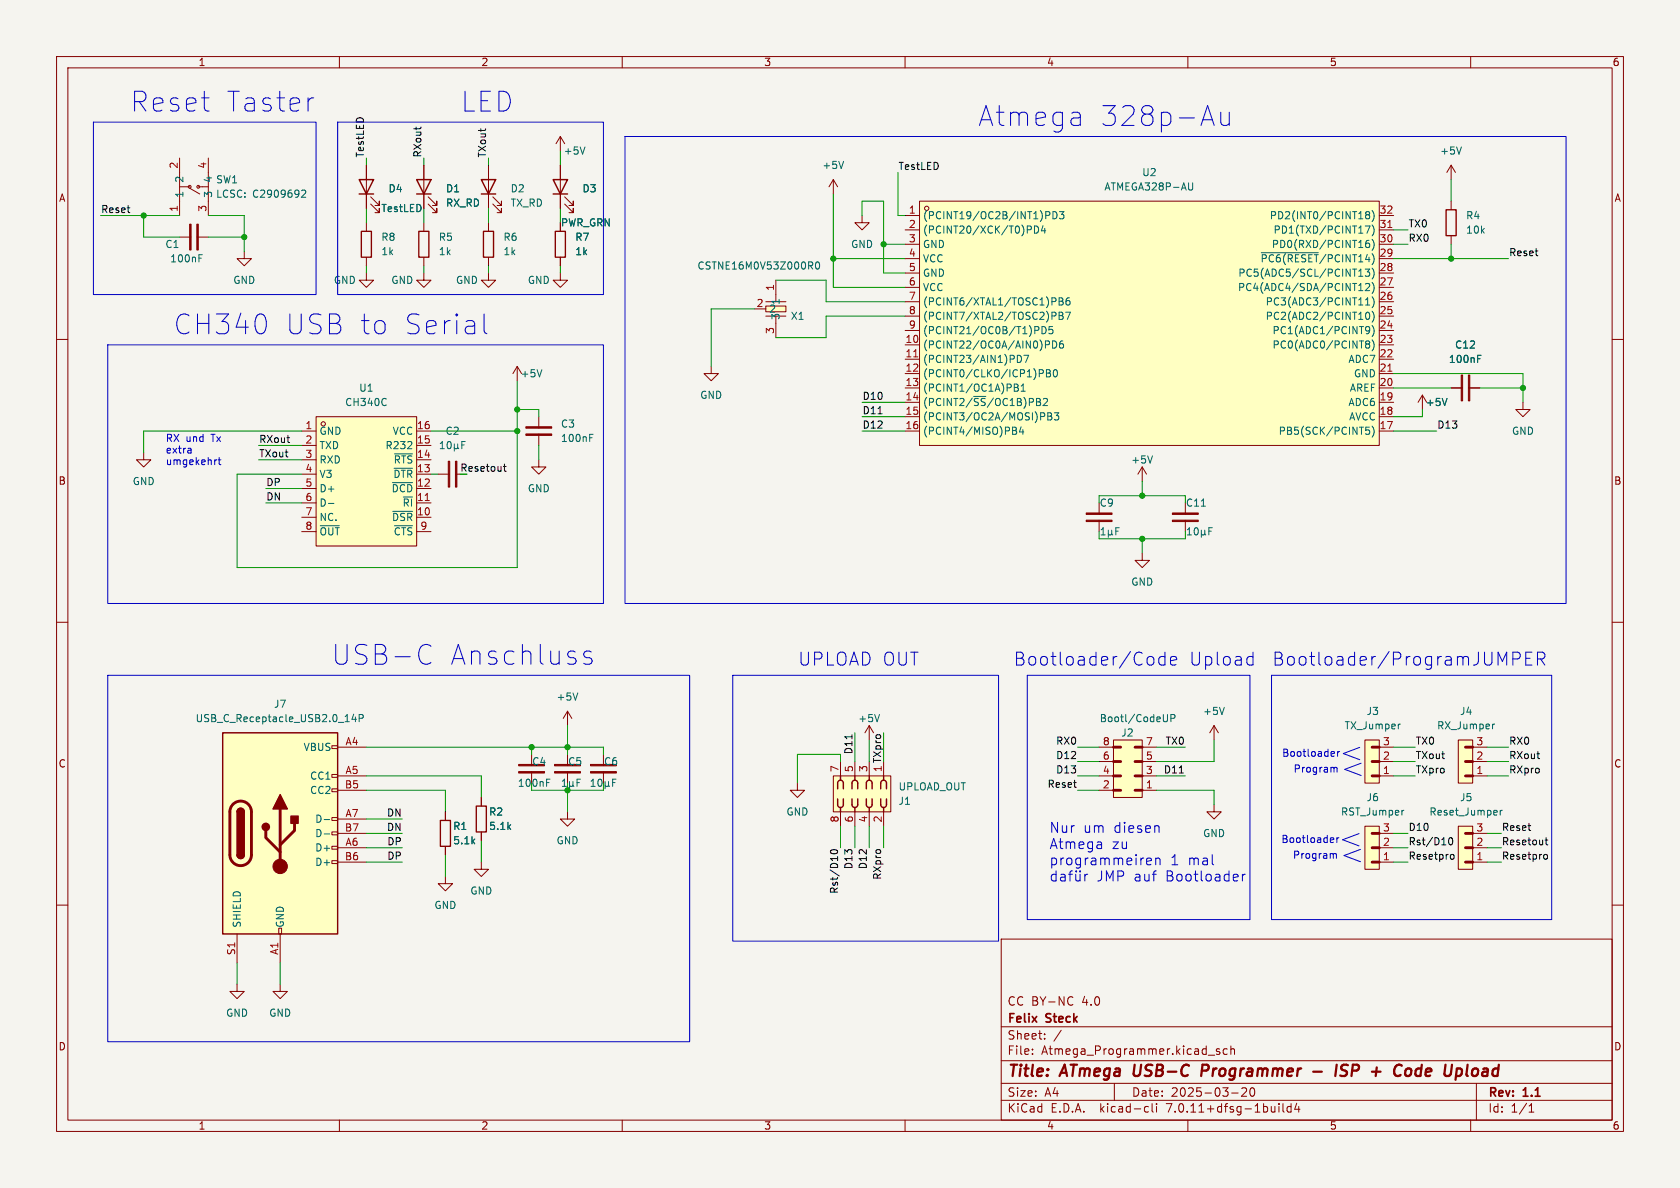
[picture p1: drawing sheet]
<svg xmlns="http://www.w3.org/2000/svg" width="297mm" height="210mm" viewBox="0 0 297 210" stroke-linecap="round" stroke-linejoin="round" font-family="sans-serif">
<path d="M0 0h297v210h-297z" fill="#f5f4ef" stroke="#f5f4ef" stroke-width=".18"/>
<g fill="none" stroke="#840000" stroke-width=".18">
<path d="M10 10h277v190h-277zM12 12h273v186h-273zM60 10v2M110 10v2M160 10v2M210 10v2M260 10v2M31.7 33h1.8M31.7 27.9v10.2M33.5 33.3l1.8 1M35 33h1.8M36.8 27.9v10.2"/>
<path d="M64.8 29.2v7.6M64.8 39.4v1.5M65.5 36.1l1.6 1.5v-.8v.8h-.8M65.5 34.8l1.6 1.5v-.7v.7h-.8M74.9 29.2v7.6M74.9 39.4v1.5M75.7 36.1l1.5 1.5v-.8v.8h-.7M75.7 34.8l1.5 1.5v-.7v.7h-.7M86.4 29.2v7.6M86.4 39.4v1.5M87.1 36.1l1.5 1.5v-.8v.8h-.7M87.1 34.8l1.5 1.5v-.7v.7h-.7"/>
<path d="M99.1 24.1v2.6M99.1 29.2v7.6M99.1 24.1l-.8 1.3M99.1 24.1l.7 1.3M99.8 36.1l1.5 1.5v-.8v.8h-.7M99.8 34.8l1.5 1.5v-.7v.7h-.7M147.3 31.8l-.7 1.2M147.3 31.8v2.5M147.3 31.8l.8 1.2M152.4 38.1v1.3h1.3l-1.3 1.2-1.3-1.2h1.3M160 38.1h2.6M162.6 35.6h81.2v43.1h-81.2z"/>
<path d="M243.8 38.1h2.6M256.5 29.2v2.6M256.5 35.6v1.5M256.5 29.2l-.7 1.3M256.5 29.2l.8 1.3M10 60h2M31.7 41.9h2M34.8 41.9h2M43.2 44.5v1.2h1.2l-1.2 1.3-1.3-1.3h1.3M64.8 48.3v1.2h1.2l-1.2 1.3-1.3-1.3h1.3M64.8 45.5v1.5M74.9 48.3v1.2h1.3l-1.3 1.3-1.2-1.3h1.2"/>
<path d="M74.9 45.5v1.5M86.4 48.3v1.2h1.2l-1.2 1.3-1.3-1.3h1.3M86.4 45.5v1.5M99.1 48.3v1.2h1.2l-1.2 1.3-1.3-1.3h1.3M99.1 45.5v1.5M133.3 54.6h2.1M135.4 54.1h3.5v1h-3.5zM135.4 53.3h3.5M135.4 55.9h3.5M137.2 49.5v3.8M137.2 57.2v2.5M160 53.3h2.6"/>
<path d="M160 55.9h2.6M160 40.6h2.6M160 58.4h2.6M160 50.8h2.6M160 48.3h2.6M160 45.7h2.6M160 43.2h2.6M243.8 53.3h2.6M243.8 55.9h2.6M243.8 40.6h2.6M243.8 58.4h2.6M243.8 50.8h2.6"/>
<path d="M243.8 48.3h2.6M243.8 45.7h2.6M243.8 43.2h2.6M256.5 41.7v1.5M285 60h2M53.3 76.2h2.6M53.3 78.7h2.6M55.9 73.7h17.8v22.8h-17.8zM73.7 76.2h2.5M73.7 78.7h2.5M91.4 64.8l-.7 1.2M91.4 64.8v2.5"/>
<path d="M91.4 64.8l.8 1.2M95.2 73.7v2M95.2 76.7v2M125.7 64.8v1.2h1.3l-1.3 1.3-1.2-1.3h1.2M160 68.6h2.6M160 61h2.6M160 63.5h2.6M160 66h2.6M160 71.1h2.6M160 73.7h2.6M160 76.2h2.6M243.8 68.6h2.6"/>
<path d="M243.8 61h2.6M243.8 63.5h2.6M243.8 66h2.6M243.8 71.1h2.6M243.8 73.7h2.6M243.8 76.2h2.6M251.5 69.9l-.8 1.2M251.5 69.9v2.5M251.5 69.9l.7 1.2M256.5 68.6h2M259.6 68.6h2M269.2 71.1v1.3h1.3l-1.3 1.3-1.2-1.3h1.2"/>
<path d="M25.4 80v1.3h1.3l-1.3 1.3-1.3-1.3h1.3M53.3 91.4h2.6M53.3 88.9h2.6M53.3 86.4h2.6M53.3 83.8h2.6M53.3 81.3h2.6M53.3 94h2.6M73.7 91.4h2.5M73.7 88.9h2.5M73.7 86.4h2.5M73.7 83.8h2.5M73.7 81.3h2.5"/>
<path d="M73.7 94h2.5M77.5 83.8h2M80.6 83.8h1.9M95.2 81.3v1.3h1.3l-1.3 1.2-1.2-1.2h1.2M194.3 88.9v2M194.3 92v2M201.9 97.8v1.3h1.3l-1.3 1.2-1.2-1.2h1.2M201.9 82.6l-.7 1.2M201.9 82.6v2.5M201.9 82.6l.8 1.2M209.5 88.9v2M209.5 92v2"/>
<path d="M10 110h2M285 110h2M58.7 139.4h1v.6h-1zM58.7 136.9h1v.5h-1zM58.7 131.8h1v.5h-1zM59.7 137.2h5.1M59.7 132.1h5.1M59.7 139.7h5.1M94 133.4v2M94 136.4v2M100.3 125.7l-.7 1.3M100.3 125.7v2.6"/>
<path d="M100.3 133.4v2M100.3 136.4v2M100.3 125.7l.8 1.3M106.7 133.4v2M106.7 136.4v2M141 138.4v1.3h1.2l-1.2 1.3-1.3-1.3h1.3M147.3 137.2h10.2v6.3h-10.2zM148.6 134.6v2.6M151.1 134.6v2.6M153.7 128.3v2.5M153.7 134.6v2.5M153.7 128.3l-.8 1.2"/>
<path d="M153.7 128.3l.7 1.2M156.2 134.6v2.5M194.3 137.2h2.5M194.3 134.6h2.5M194.3 132.1h2.5M194.3 139.7h2.5M196.8 130.8h5.1v10.2h-5.1zM201.9 137.2h2.6M201.9 134.6h2.6M201.9 132.1h2.6M201.9 139.7h2.6M214.6 128.3l-.7 1.2"/>
<path d="M214.6 128.3v2.5M214.6 128.3l.8 1.2M241.3 130.8h2.5v7.6h-2.5zM243.8 137.2h2.6M243.8 134.6h2.6M243.8 132.1h2.6M257.8 130.8h2.5v7.6h-2.5zM260.3 137.2h2.6M260.3 134.6h2.6M260.3 132.1h2.6M10 160h2M58.7 152.1h1v.6h-1z"/>
<path d="M58.7 149.6h1v.5h-1zM58.7 147.1h1v.5h-1zM58.7 144.5h1v.5h-1zM59.7 152.4h5.1M59.7 149.9h5.1M59.7 147.3h5.1M59.7 144.8h5.1M78.7 154.9v1.3h-1.2l1.2 1.3 1.3-1.3h-1.3M78.7 143.5v1.5M78.7 149.6v1.5M85.1 152.4v1.3h-1.3l1.3 1.2 1.3-1.2h-1.3M85.1 141v1.5"/>
<path d="M85.1 147.1v1.5M100.3 143.5v1.3h1.3l-1.3 1.3-1.2-1.3h1.2M148.6 143.5v2.6M151.1 143.5v2.6M153.7 143.5v2.6M156.2 143.5v2.6M214.6 142.2v1.3h1.3l-1.3 1.3-1.2-1.3h1.2M241.3 146.1h2.5v7.6h-2.5zM243.8 152.4h2.6M243.8 149.9h2.6M243.8 147.3h2.6M257.8 146.1h2.5v7.6h-2.5z"/>
<path d="M260.3 152.4h2.6M260.3 149.9h2.6M260.3 147.3h2.6M285 160h2M41.9 174v1.3h1.3l-1.3 1.2-1.3-1.2h1.3M41.9 165.1v5.1M49.3 164.1h.5v1h-.5zM49.5 174v1.3h1.3l-1.3 1.2-1.2-1.2h1.2M49.5 165.1v5.1M177 166h108v32h-108zM189.4 176.2l.3 .1M189.7 177.6l-.3 .1"/>
<path d="M60 198v2M110 198v2M160 198v2M177 194.5h108M177 191.5h108M177 187.5h108M177 181.5h108M182.5 186.3v.1M182.5 185.5v.1M184.7 183.6v.1M184.7 182.8v.1M187.6 182.1l-1.3 2"/>
<path d="M197 191.5v3M202.6 195.6l.4 .1M203 196.5l-.4 .1M203.7 195.1v1.3l.2 .2M204.5 195.1v.1M204.5 195.6v1M210 198v2M213.6 186.5h1.1M215.6 185.5l-.4-.1-.2 .2 .1 .2 .5 .2v.3h-.6M217 185.5l-.5-.1-.3 .3v.4l.2 .2h.6M217.6 185.5l.2-.1 .4 .1v.9M217.6 184.9v1.5"/>
<path d="M217.7 193.2h1.2M220.3 192.4v.5l-.8 .9h.9M221.1 192.4a.81 .81 0 0 0 .4 1.4l.2-.1 .1-.5-.1-.8M226.1 195.1v.1M226.1 195.6v1M226.8 195.1v1.3l.2 .2M228.2 195.7l-.4-.1-.3 .3v.4l.2 .2h.5M228.2 195.1v1.5M229.2 195l-.3 1.1h.9M229.6 195.6v1M260 198v2M261 191.5v6.5"/>
<path d="M270.3 196.6h.9M270.3 195.5l.4-.4v1.5"/>
<circle cx="33.5" cy="33" r=".25"/>
<circle cx="35" cy="33" r=".25"/>
<circle cx="163.8" cy="36.8" r=".38"/>
<circle cx="57.2" cy="74.9" r=".38"/>
</g>
<path d="M200.6 188.2l-.2 1.6 .3 .4M213.4 188.2h-.8l-.3 2M213.4 189.2l-.9 .1M232.2 189.4h1.5M236.3 188.2l-.2 2M238.3 188.3a.85 .85 0 0 0-1.1 .1 .45 .45 0 0 0 .2 .8l.4 .1a.49 .49 0 0 1 .3 .5 .49 .49 0 0 1-.4 .4l-.8-.1M247.8 188.4a.73 .73 0 0 0-1.2 .3M249.2 188.9l.3 .4-.1 .5-.4 .4M250.7 188.9l-.4 .4-.1 .5 .2 .3 .5 .1M259.3 190.1l.2 .1M259.5 188.2l-.3 1.7M260.4 189.1l-.2 .7 .2 .3" fill="none" stroke="#840000" stroke-width=".4"/>
<g fill="none" stroke="#006464" stroke-width=".18">
<path d="M53.3 33.7l.5-.1 .3 .4-.8 .9h.8M103.4 26l-.4 1.2M149.1 28.5l-.4 1.3M182.1 39.9l.2 .3v.3l-.2 .1M182.9 39.9a.64 .64 0 0 1 .7 .7 .64 .64 0 0 1-.7 .6zM184.4 39.9l-.3 .9h.8M184.9 37.4h.5l.2 .3-.1 .3-.6 .1M186.1 37.4a.64 .64 0 0 1 .8 .6 .64 .64 0 0 1-.8 .7zM187.3 37.4h.8l-.4 .5 .3 .1v.6l-.2 .1-.5-.1M210.9 32.3l-.1 1.2-.2 .1-.4-.1M241.4 39.9h.8l-.5 1.3M241.7 38l-.3-.3 .3-.3h.2l.2 .3-.2 .3"/>
<path d="M241.7 38l-.3 .2 .1 .4 .2 .1 .3-.1 .1-.2v-.2l-.2-.2M241.7 38h.2M242.6 37.2a1.46 1.46 0 0 1 0 2M242.6 39.8a1.46 1.46 0 0 1 0 1.9M258.4 26l-.5 1.2M35.2 45.6h.4M35.2 45h.6M143.3 47l.4 .6M143.6 46.4l.1 .1-.1 .4M144.3 46.4l.2-.1a.68 .68 0 0 1 .4 .6 .68 .68 0 0 1-.4 .7 .84 .84 0 0 1-.2-1.2zM182.9 57.7h.5l.3 .3-.2 .3-.6 .1M184.2 57.7a.64 .64 0 0 1 .7 .7 .64 .64 0 0 1-.7 .6z"/>
<path d="M184.7 40.4v.8M186.1 57.7h-.6l-.1 .6 .2-.1 .4 .1 .1 .2v.4l-.2 .1-.5-.1M187.2 55.2h.5l.2 .2-.2 .4 .2 .1 .1 .3-.3 .3h-.5zM187.2 52.6h.5l.2 .3-.2 .4 .2 .1 .1 .3-.3 .2h-.5zM187.2 53.3h.5M187.2 55.8h.5M188.4 55.2h.8l-.5 1.3M189.1 52.6l-.4 .1a.86 .86 0 0 0 0 1.2l.4-.1 .1-.4-.3-.3-.3 .1-.2 .2M223 44.7h10.1M240.2 51.4h.7M240.2 48.8h.7M240.3 47.9l.3-.3v1.2"/>
<path d="M240.4 50.3l.2-.2v1.3M241.4 47.6h.7l-.4 .5 .4 .1v.5l-.2 .1-.5-.1M241.4 50.2l.5-.1 .2 .4-.7 .9h.7M241.4 53.9h.7M241.4 53l.4-.4v1.3M241.5 57.9l.2-.2 .4 .2a.84 .84 0 0 1-.3 1.1h-.3M241.5 55.3l.2-.1a.68 .68 0 0 1 .5 .6 .68 .68 0 0 1-.5 .7l-.2-.2-.1-.3zM242 42.5l-.3 .1a.86 .86 0 0 0 0 1.2l.4-.2v-.4l-.2-.2h-.4l-.1 .2M242.1 58.3l-.2 .2-.4-.1M242.6 42.3a1.46 1.46 0 0 1 0 1.9M242.6 49.9a1.46 1.46 0 0 1 0 2M242.6 52.5a1.46 1.46 0 0 1 0 1.9"/>
<path d="M242.6 55a1.46 1.46 0 0 1 0 1.9M242.6 57.5a1.46 1.46 0 0 1 0 2M242.6 47.4a1.47 1.47 0 0 1 0 1.9M68.2 70.5l.1 .1M68.3 71.6h-.1M77.8 79.3h.8M77.8 78.4l.4-.4v1.3M79.2 78.2l.1-.2a.68 .68 0 0 1 .5 .7 .68 .68 0 0 1-.5 .6l-.1-.1-.2-.4zM80.3 79.1l.2 .2h.2l.2-.2M80.3 78.5v1.2M80.9 79.1l.2 .2M80.9 78.5v.6"/>
<path d="M81.6 78.7h.5M82.2 78h-.6v1.3M95.8 65.3l-.4 1.3M104.3 76.8h.6M104.3 77.4h.4M179.3 67.9l.6 .1 .1 .3-.3 .2M179.3 68.5h.4M179.4 75.5l.3 .3-.3 .3 .3 .1v.3l-.2 .3h-.5M179.7 68.5l.3 .2v.3l-.7 .2M179.9 62.8a.64 .64 0 0 1 .7 .6 .64 .64 0 0 1-.7 .7M180.5 69.2h.8M180.5 68.3l.4-.4v1.3"/>
<path d="M180.5 75.4l-.3 1h.8M180.8 75.9v.9M181 62.8h.9l-.6 1.3M183.7 65.3h.5l.3 .3-.2 .4h-.6M184.6 70.4l.5 .1 .1 .3-.8 .9h.8M184.8 60.3h.5l.2 .2-.1 .4h-.6M185 65.3h.4l.3 .3-.3 .4 .3 .1v.3l-.2 .2h-.5zM185 66h.4M185.2 73h.5l.2 .2-.2 .4 .2 .1 .1 .3-.3 .2h-.5zM185.2 73.6h.5M186.1 60.3a.64 .64 0 0 1 .7 .6 .64 .64 0 0 1-.7 .6zM186.3 65.5l.2-.2a.68 .68 0 0 1 .5 .7 .68 .68 0 0 1-.5 .6l-.2-.1-.1-.4z"/>
<path d="M186.4 73h.8l-.4 .5 .3 .1v.5l-.2 .1-.5-.1M187.9 60.3h-.4a.85 .85 0 0 0 0 1.2l.5-.1v-.4l-.2-.2h-.4l-.1 .2M241.5 60.4l.2-.1h.3l.1 .3-.2 .2M241.5 60.7l.2 .1M241.7 60.8h.2M241.7 60.8l-.2 .1M241.9 60.8l.2 .3v.3l-.2 .1-.4-.1M242.1 75.5h-.6l-.1 .6 .2-.1 .4 .1 .1 .1v.5l-.2 .1-.5-.1M242.6 75.3a1.46 1.46 0 0 1 0 2M242.6 60.1a1.46 1.46 0 0 1 0 1.9M255.8 70.4l-.4 1.3M261.2 63.4h.5"/>
<path d="M261.2 62.8h.6M56.6 92.9h3.4M58.1 89h.9M69.4 85.3h3.5M69.4 90.4h3.5M69.7 82.8h3.2M69.7 80.2h3.2M69.7 92.9h3.2M194.7 94.6h.7M194.7 93.7l.3-.4v1.3M195.9 94.4l.2 .2h.3l.1-.2M195.9 93.7v1.3"/>
<path d="M196.5 94.4l.2 .2M196.5 93.7v.7M197.3 93.9h.4M197.9 93.3h-.6v1.3M203.7 80.6l-.4 1.3M209.9 94.6h.7M209.9 93.7l.4-.4v1.3M211.2 93.4l.2-.1a.68 .68 0 0 1 .5 .6 .68 .68 0 0 1-.5 .7l-.2-.2-.1-.3zM212.4 94.4l.2 .2h.2l.2-.2M212.4 89.5h.7M212.4 93.7v1.3M213 94.4l.2 .2"/>
<path d="M213 93.7v.7M213.7 93.9h.4M214.3 93.3h-.6v1.3M62.5 126.2l-.3 1h.8M62.8 126.7v.9M63.5 127l.6-.1 .1-.2v-.3l-.7-.1v1.3M96.6 138.3h.5M96.6 137.7h.6M99.4 139h.7M99.4 138.1l.4-.4v1.3M100.7 138.8l.2 .2h.2l.2-.2M100.7 138.2v1.2"/>
<path d="M101.3 138.8l.2 .2M101.3 138.2v.6M102 138.3h.4M102.1 122.5l-.4 1.3M102.6 137.7h-.6v1.3M104.5 139h.7M104.5 138.1l.4-.4v1.3M105.8 137.9l.2-.2a.68 .68 0 0 1 .4 .7 .68 .68 0 0 1-.4 .6l-.2-.1-.1-.4zM107 138.8l.2 .2h.2l.2-.2M107 138.2v1.2M107.6 138.8l.2 .2M107.6 138.2v.6"/>
<path d="M108.3 138.3h.4M108.9 137.7h-.6v1.3M155.5 126.3l-.4 1.3M206.4 126.3v1l-.1 .2-.4 .1M207 127l.6-.1 .1-.2v-.3l-.7-.1v1.3M216.4 125l-.4 1.3M247.6 128l-.3 .1M264.2 128l-.3 .2M57.3 144.9h1M57.3 147.4h1M248.2 143.2l-.2 .1M265.2 143.2v.9"/>
<path d="M265.6 143.2l-.4 .3"/>
</g>
<g fill="#ffffc2" stroke="#ffffc2" stroke-width=".18">
<path d="M257.8 130.8h2.5v7.6h-2.5z"/>
<path d="M241.3 130.8h2.5v7.6h-2.5z"/>
<path d="M241.3 146.1h2.5v7.6h-2.5z"/>
<path d="M39.4 129.5h20.3v35.6h-20.3z"/>
<path d="M147.3 137.2h10.2v6.3h-10.2z"/>
<path d="M196.8 130.8h5.1v10.2h-5.1z"/>
<path d="M257.8 146.1h2.5v7.6h-2.5z"/>
<path d="M135.4 54.1h3.5v1h-3.5z"/>
<path d="M162.6 35.6h81.2v43.1h-81.2z"/>
<path d="M55.9 73.7h17.8v22.8h-17.8z"/>
</g>
<g fill="none" stroke="#840000" stroke-width=".3">
<path d="M200.7 137.2h1.2M242.6 132.1h1.2M242.6 134.6h1.2M242.6 137.2h1.2M259.1 132.1h1.2M259.1 134.6h1.2M259.1 137.2h1.2M242.6 147.3h1.2M242.6 149.9h1.2M242.6 152.4h1.2M259.1 147.3h1.2M259.1 149.9h1.2"/>
<path d="M259.1 152.4h1.2"/>
</g>
<g fill="none" stroke="#840000" stroke-width=".5">
<path d="M196.8 132.1h1.3M196.8 134.6h1.3M196.8 137.2h1.3M196.8 139.7h1.3M200.7 132.1h1.2M200.7 134.6h1.2M200.7 137.2h1.2M200.7 139.7h1.2M242.6 132.1h1.2M242.6 134.6h1.2M242.6 137.2h1.2M259.1 132.1h1.2"/>
<path d="M259.1 134.6h1.2M259.1 137.2h1.2M242.6 147.3h1.2M242.6 149.9h1.2M242.6 152.4h1.2M259.1 147.3h1.2M259.1 149.9h1.2M259.1 152.4h1.2"/>
</g>
<g fill="#840000" stroke="#840000" stroke-width=".18">
<path d="M98 136.4h4.6v.3h-4.6z"/>
<path d="M98 135.1h4.6v.3h-4.6z"/>
<path d="M104.4 136.4h4.6v.3h-4.6z"/>
<path d="M104.4 135.1h4.6v.3h-4.6z"/>
<path d="M91.7 135.1h4.6v.3h-4.6z"/>
<path d="M91.7 136.4h4.6v.3h-4.6z"/>
<path d="M259.6 66.3h.2v4.6h-.2z"/>
<path d="M258.3 66.3h.3v4.6h-.3z"/>
<path d="M33.5 39.6h.3v4.6h-.3z"/>
<path d="M34.8 39.6h.3v4.6h-.3z"/>
<path d="M80.5 81.5h.3v4.6h-.3z"/>
<path d="M79.2 81.5h.3v4.6h-.3z"/>
<path d="M192 91.9h4.6v.3h-4.6z"/>
<path d="M192 90.7h4.6v.2h-4.6z"/>
<path d="M207.3 91.9h4.5v.3h-4.5z"/>
<path d="M207.3 90.7h4.5v.2h-4.5z"/>
<path d="M93 76.7h4.5v.3h-4.5z"/>
<path d="M93 75.4h4.5v.3h-4.5z"/>
<circle cx="49.5" cy="153.2" r="1.27"/>
</g>
<g fill="none" stroke="#840000" stroke-width=".25">
<path d="M63.5 31.8h2.5l-1.2 2.5zM63.5 34.3h2.5M73.7 31.8h2.5l-1.3 2.5zM73.7 34.3h2.5M85.1 31.8h2.5l-1.2 2.5zM85.1 34.3h2.5M97.8 31.8h2.5l-1.2 2.5zM97.8 34.3h2.5M39.4 129.5h20.3v35.6h-20.3zM148.6 137.9l-.3 .1-.2 .3v1.1M148.6 137.9l.3 .1 .2 .3v1.1M148.6 137.2v.7"/>
<path d="M151.1 137.9l-.3 .1-.1 .3-.1 1.1M151.1 137.9l.3 .1 .2 .3v1.1M151.1 137.2v.7M153.7 137.9l-.3 .1-.2 .3v1.1M153.7 137.9l.3 .1 .2 .3v1.1M153.7 137.2v.7M156.2 137.9l-.3 .1-.2 .3v1.1M156.2 137.9l.3 .1 .2 .3v1.1M156.2 137.2v.7M41.9 151.1a.64 .64 0 0 0 .6 .7 .64 .64 0 0 0 .7-.7M41.9 143.5a.64 .64 0 0 1 .6-.6 .64 .64 0 0 1 .7 .6M148.1 141.2v1.2l.2 .3h.3"/>
<path d="M148.6 142.7v.8M149.1 141.2v1.2l-.2 .3h-.3M150.6 141.2v1.2l.2 .3h.3M151.1 142.7v.8M151.6 141.2v1.2l-.2 .3h-.3M153.2 141.2v1.2l.2 .3h.3M153.7 142.7v.8M154.2 141.2l-.1 1.2-.1 .3h-.3M155.7 141.2v1.2l.2 .3h.3M156.2 142.7v.8M156.7 141.2v1.2l-.2 .3h-.3"/>
</g>
<path d="M41.2 142.2a1.9 1.9 0 0 1 2.1-.4 1.9 1.9 0 0 1 1.1 1.7v7.6a1.91 1.91 0 0 1-1.9 1.9 1.91 1.91 0 0 1-1.9-1.9v-7.8l.2-.6zM47 146.8v1.3l2.5 2.5M49.5 143v10.2M52.1 145.5v1.3l-2.6 2.6" fill="none" stroke="#840000" stroke-width=".51"/>
<g fill="#840000" stroke="#840000" stroke-width=".25">
<path d="M41.9 151.1h1.3a.64 .64 0 0 1-.7 .7 .64 .64 0 0 1-.6-.7z"/>
<path d="M41.9 143.5h1.3v7.6h-1.3z"/>
<path d="M42.1 143.1a.64 .64 0 0 1 .7-.2 .64 .64 0 0 1 .4 .6h-1.3z"/>
<path d="M49.5 140.5l1.3 2.5h-2.5z"/>
<path d="M51.4 144.3h1.3v1.2h-1.3z"/>
<circle cx="47" cy="146.2" r=".63"/>
</g>
<path d="M255.7 37.1h1.7v4.6h-1.7zM63.9 40.9h1.8v4.6h-1.8zM74 40.9h1.8v4.6h-1.8zM85.5 40.9h1.7v4.6h-1.7zM98.2 40.9h1.7v4.6h-1.7zM77.9 145h1.7v4.6h-1.7zM84.2 142.5h1.8v4.6h-1.8z" fill="none" stroke="#840000" stroke-width=".24"/>
<path d="M245.4 40.2h.7M161.5 63.1h.8M245.4 65.6h.7M75.2 88.5h.7" fill="none" stroke="#a90000" stroke-width=".18"/>
<path d="M155.2 73.1h.7M89 82.5h.5M89.2 82v1.1l.3 .2M150.6 129.9v.7M208.5 136.6h.7M146.9 150.4a.75 .75 0 0 1 1.2 .2 .72 .72 0 0 1-1.3-.1zM256.2 148.2l.2-.1a.68 .68 0 0 1 .4 .6 .68 .68 0 0 1-.4 .6l-.2-.1-.1-.3zM256.6 151l.3 .1 .2 .2-.1 .5-.4 .1M273.1 151l.4 .1 .1 .2-.1 .5-.4 .1M273.1 148.5h.5M273.3 148.1v1.1l.3 .1" fill="none" stroke="#0f0f0f" stroke-width=".18"/>
<g fill="none" stroke="#0000c2" stroke-width=".18">
<path d="M55.1 17.3h.4M213.5 18.7l1.2 3.5M215.8 19.8v1.9l.2 .3a.95 .95 0 0 0 1.3-.2M217.3 19.8v2.4M16.5 21.6h39.4v30.5h-39.4zM59.7 21.6h47v30.5h-47zM110.5 24.1h166.4v82.6h-166.4zM212.7 21.2h1.6M85.6 55.5v3l.1 .3 .4 .2M19 61h87.7v45.7h-87.7zM33.6 79.2l.2 .2v.7M33.8 79.5l-.1 .1"/>
<path d="M33.8 80l-.1 .1M38.3 81.3l-.2 .1M38.6 81.3h.4M38.7 80.9v1.1l.3 .1M19 119.4h102.9v64.8h-102.9zM74.7 114.1a1.23 1.23 0 0 1 1.5 .2M76.2 117.1a1.23 1.23 0 0 1-1.5 .2M104.5 115.3l-.3-.2h-.5l-.3 .2-.2 .3 .2 .5 1.1 .3 .2 .4-.2 .5-.3 .1h-.7l-.3-.1M129.5 119.4h47v47h-47zM181.6 119.4h39.4v43.2h-39.4zM203.9 116.3l.1 .2-.1 .9M205.9 116.2l-.6-.2-.4 .5v.6l.2 .4 .2 .1 .6-.1"/>
<path d="M205.9 115.3v2.3M206.9 116.8l1.1-.2-.1-.4-.6-.2-.4 .4 .1 1.1 .3 .1 .6-.1M220.9 116l.6 .2M221.5 117.5l-.6 .1M221.5 115.3v2.3M224.8 119.4h49.5v43.2h-49.5zM267.5 116.5h.8a.62 .62 0 0 0 .5-.6 .62 .62 0 0 0-.5-.6h-.8v2.3M269.7 116.4h.8M270.8 115.3h-1.1v2.3h1.1M271.8 116.5h.9a.62 .62 0 0 0 .4-.6 .62 .62 0 0 0-.4-.6h-.9v2.3M272.4 116.5l.7 1.1M186.7 154v1.7"/>
<path d="M186.7 154.6l-.5-.1-.3 .4v.5l.1 .2h.7M187.6 154.6h.6l.1 1.1M188.3 155l-.6 .1a.35 .35 0 0 0-.2 .3 .35 .35 0 0 0 .2 .3l.6-.1M188.9 154.5h.7M189.2 154.2v1.5M190.2 154.5l.1 1.1a.48 .48 0 0 0 .6 0M190.9 154.5v1.2M191.8 154.5v1.2M192.3 154.5l-.3 .1-.2 .3M202.8 152.8h.7M202.8 151.8l.5-.1 .2 .1 .1 .3-.9 .2M204.3 151.9a.44 .44 0 0 1 .8 0v1"/>
<path d="M204.3 151.7v1.2M204.8 146l.1 1.1M219.6 154.5v1.2M220.1 154.5l-.3 .1-.2 .3"/>
</g>
<g fill="none" stroke="#009600" stroke-width=".18">
<path d="M17.8 38.1h13.9M25.4 38.1v3.8h6.3M36.8 38.1h6.4v6.4M64.8 27.9v1.3M64.8 36.8v2.6M74.9 27.9v1.3M74.9 36.8v2.6M86.4 27.9v1.3M86.4 36.8v2.6M99.1 26.7v2.5M99.1 36.8v2.6M147.3 34.3v16.5h12.7"/>
<path d="M152.4 38.1v-2.5h3.8v12.7h3.8M158.7 30.5v7.6h1.3M256.5 31.8v3.8M36.8 41.9h6.4M64.8 47v1.3M74.9 47v1.3M86.4 47v1.3M99.1 47v1.3M133.3 54.6h-7.6v10.2M137.2 49.5h8.8v3.8h14M147.3 45.7h12.7M156.2 43.2h3.8"/>
<path d="M160 55.9h-14v3.8h-8.8M246.4 45.7h20.3M246.4 43.2h2.5M246.4 40.6h2.5M256.5 43.2v2.5M45.7 78.7h7.6M53.3 76.2h-27.9v3.8M76.2 76.2h15.2M91.4 67.3v33h-49.5v-16.5h11.4M91.4 72.4h3.8v1.3M95.2 78.7v2.6M152.4 76.2h7.6"/>
<path d="M152.4 73.7h7.6M152.4 71.1h7.6M246.4 76.2h7.6M246.4 68.6h10.1M246.4 66h22.8v5.1M251.5 72.4v1.3h-5.1M261.6 68.6h7.6M45.7 81.3h7.6M47 88.9h6.3M47 86.4h6.3M76.2 83.8h1.3M194.3 88.9v-1.3h15.2v1.3"/>
<path d="M194.3 94v1.3h15.2v-1.3M201.9 85.1v2.5M201.9 95.3v2.5M64.8 132.1h41.9v1.3M64.8 139.7h13.9v3.8M64.8 137.2h20.3v3.8M94 132.1v1.3M100.3 128.3v5.1M100.3 138.4v5.1M106.7 138.4v1.3h-12.7M148.6 134.6v-1.2h-7.6v5M151.1 129.5v5.1"/>
<path d="M153.7 130.8v3.8M156.2 129.5v5.1M190.5 132.1h3.8M190.5 139.7h3.8M190.5 134.6h3.8M190.5 137.2h3.8M204.5 132.1h5M204.5 139.7h10.1v2.5M204.5 137.2h5M214.6 130.8v3.8h-10.1M246.4 132.1h3.8M246.4 134.6h3.8"/>
<path d="M246.4 137.2h3.8M262.9 132.1h3.8M262.9 134.6h3.8M262.9 137.2h3.8M64.8 152.4h6.3M64.8 149.9h6.3M64.8 147.3h6.3M64.8 144.8h6.3M78.7 151.1v3.8M85.1 148.6v3.8M148.6 146.1v3.8M151.1 146.1v3.8"/>
<path d="M153.7 146.1v3.8M156.2 146.1v3.8M246.4 152.4h2.5M246.4 149.9h2.5M246.4 147.3h2.5M262.9 152.4h2.5M262.9 149.9h2.5M262.9 147.3h2.5M41.9 170.2v3.8M49.5 170.2v3.8"/>
</g>
<g fill="#009600" stroke="#009600" stroke-width=".18">
<circle cx="91.4" cy="76.2" r=".46"/>
<circle cx="91.4" cy="72.4" r=".46"/>
<circle cx="94" cy="132.1" r=".46"/>
<circle cx="100.3" cy="132.1" r=".46"/>
<circle cx="100.3" cy="139.7" r=".46"/>
<circle cx="43.2" cy="41.9" r=".46"/>
<circle cx="25.4" cy="38.1" r=".46"/>
<circle cx="201.9" cy="95.3" r=".46"/>
<circle cx="156.2" cy="43.2" r=".46"/>
<circle cx="147.3" cy="45.7" r=".46"/>
<circle cx="269.2" cy="68.6" r=".46"/>
<circle cx="256.5" cy="45.7" r=".46"/>
<circle cx="201.9" cy="87.6" r=".46"/>
</g>
<g font-size="5.3" fill="#0000c2">
<text x="236.5" y="135.1">&lt;</text>
<text x="236.7" y="137.9">&lt;</text>
<text x="236.3" y="150.4">&lt;</text>
<text x="236.6" y="153.2">&lt;</text>
</g>
<g font-size="4.9" fill="#0000c2">
<text x="22.9" y="20.1">Reset</text>
<text x="39.6" y="20.1">Taster</text>
<text x="81.3" y="20.1">LED</text>
<text x="172.7" y="22.6">Atmega</text>
<text x="194.1" y="22.6">328p-Au</text>
<text x="30.5" y="59.4">CH340</text>
<text x="50.1" y="59.4">USB to</text>
<text x="70.6" y="59.4">Serial</text>
<text x="58.4" y="117.9">USB-C</text>
<text x="79.2" y="117.9">Anschluss</text>
</g>
<g font-size="3.2" fill="#0000c2">
<text x="141" y="117.9">UPLOAD OUT</text>
<text x="179.1" y="117.9">Bootloader/Code</text>
<text x="210.1" y="117.9">Upload</text>
<text x="224.8" y="117.9">Bootloader/ProgramJUMPER</text>
</g>
<g font-size="2.8" fill="#840000">
<text x="178" y="190.9">Title:</text>
<text x="187.7" y="190.9">ATmega</text>
<text x="201.2" y="190.9">USB-C</text>
<text x="214" y="190.9">Programmer</text>
<text x="239.3" y="190.9">ISP</text>
<text x="246.5" y="190.9">+</text>
<text x="251.3" y="190.9">Code</text>
<text x="261" y="190.9">Upload</text>
</g>
<g font-size="2.5" fill="#0000c2">
<text x="185.4" y="147.4">Nur</text>
<text x="191.4" y="147.4">um</text>
<text x="196.9" y="147.4">diesen</text>
<text x="185.4" y="150.2">Atmega</text>
<text x="185.4" y="153.1">programmeiren</text>
<text x="193.8" y="156">JMP auf</text>
<text x="196.5" y="150.2">zu</text>
<text x="206.1" y="156">Bootloader</text>
<text x="206.9" y="153.1">1</text>
<text x="210" y="153.1">mal</text>
</g>
<g font-size="2.1" fill="#840000">
<text x="178" y="178">CC BY-NC</text>
<text x="191.3" y="178">4.0</text>
<text x="178" y="184">Sheet:</text>
<text x="178" y="181.2">Felix</text>
<text x="185" y="181.2">Steck</text>
<text x="178" y="186.7">File:</text>
<text x="184.1" y="186.7">Atmega_Programmer.kicad_sch</text>
<text x="178" y="196.9">KiCad</text>
<text x="178" y="194.1">Size:</text>
<text x="184.7" y="194.1">A4</text>
<text x="185.7" y="196.9">E.D.A.</text>
<text x="194.6" y="196.9">kicad-cli</text>
<text x="200" y="194.1">Date:</text>
<text x="206.5" y="196.9">7.0.11+dfsg-1build4</text>
<text x="207" y="194.1">2025-03-20</text>
<text x="263" y="194.3">Rev:</text>
<text x="263" y="196.9">Id:</text>
<text x="267.1" y="196.9">1/1</text>
<text x="269.4" y="194.3">1.1</text>
</g>
<g font-size="1.8" fill="#840000">
<text x="35" y="11.9">1</text>
<text x="85" y="11.9">2</text>
<text x="135" y="11.9">3</text>
<text x="185" y="11.9">4</text>
<text x="235" y="11.9">5</text>
<text x="285" y="11.9">6</text>
<text x="10.3" y="35.9">A</text>
<text x="285.3" y="35.9">A</text>
<text x="99.1" y="40.2">PWR_GRN</text>
<text x="10.3" y="85.9">B</text>
<text x="285.3" y="85.9">B</text>
<text x="10.3" y="135.9">C</text>
<text x="285.3" y="135.9">C</text>
<text x="10.3" y="185.9">D</text>
<text x="285.3" y="185.9">D</text>
<text x="35" y="199.9">1</text>
<text x="85" y="199.9">2</text>
<text x="135" y="199.9">3</text>
<text x="185" y="199.9">4</text>
<text x="235" y="199.9">5</text>
<text x="285" y="199.9">6</text>
</g>
<g font-size="1.8" fill="#a90000">
<text x="31.5" y="29.9" transform="rotate(-90 31.5 29.9)">2</text>
<text x="36.6" y="29.9" transform="rotate(-90 36.6 29.9)">4</text>
<text x="31.5" y="37.5" transform="rotate(-90 31.5 37.5)">1</text>
<text x="36.6" y="37.5" transform="rotate(-90 36.6 37.5)">3</text>
<text x="160.6" y="37.8">1</text>
<text x="160.6" y="40.4">2</text>
<text x="243.8" y="40.4">31</text>
<text x="243.8" y="37.8">32</text>
<text x="160.6" y="42.9">3</text>
<text x="160.6" y="45.5">4</text>
<text x="243.8" y="45.5">29</text>
<text x="243.8" y="42.9">30</text>
<text x="136.9" y="51.5" transform="rotate(-90 136.9 51.5)">1</text>
<text x="160.6" y="48">5</text>
<text x="160.6" y="50.5">6</text>
<text x="160.6" y="53.1">7</text>
<text x="243.8" y="53.1">26</text>
<text x="243.8" y="50.5">27</text>
<text x="243.8" y="48">28</text>
<text x="133.7" y="54.4">2</text>
<text x="136.9" y="59.1" transform="rotate(-90 136.9 59.1)">3</text>
<text x="160.6" y="55.6">8</text>
<text x="160.6" y="58.2">9</text>
<text x="243.8" y="58.2">24</text>
<text x="243.8" y="55.6">25</text>
<text x="160" y="60.7">10</text>
<text x="160" y="63.2">11</text>
<text x="160" y="65.8">12</text>
<text x="243.8" y="65.8">21</text>
<text x="243.8" y="63.2">22</text>
<text x="243.8" y="60.7">23</text>
<text x="160" y="68.3">13</text>
<text x="160" y="70.9">14</text>
<text x="243.8" y="70.9">19</text>
<text x="243.8" y="68.3">20</text>
<text x="53.9" y="75.9">1</text>
<text x="73.6" y="75.9">16</text>
<text x="160" y="73.4">15</text>
<text x="160" y="75.9">16</text>
<text x="243.8" y="75.9">17</text>
<text x="243.8" y="73.4">18</text>
<text x="53.9" y="78.5">2</text>
<text x="53.9" y="81">3</text>
<text x="53.9" y="83.6">4</text>
<text x="73.6" y="83.6">13</text>
<text x="73.6" y="81">14</text>
<text x="73.6" y="78.5">15</text>
<text x="53.9" y="86.1">5</text>
<text x="53.9" y="88.6">6</text>
<text x="73.6" y="88.6">11</text>
<text x="73.6" y="86.1">12</text>
<text x="53.9" y="91.2">7</text>
<text x="53.9" y="93.7">8</text>
<text x="73.6" y="91.2">10</text>
<text x="74.2" y="93.7">9</text>
<text x="61" y="131.8">A4</text>
<text x="194.9" y="131.8">8</text>
<text x="202.5" y="131.8">7</text>
<text x="244.4" y="131.8">3</text>
<text x="260.9" y="131.8">3</text>
<text x="61" y="136.9">A5</text>
<text x="148.3" y="136.6" transform="rotate(-90 148.3 136.6)">7</text>
<text x="150.9" y="136.6" transform="rotate(-90 150.9 136.6)">5</text>
<text x="153.4" y="136.6" transform="rotate(-90 153.4 136.6)">3</text>
<text x="194.9" y="136.9">4</text>
<text x="194.9" y="134.4">6</text>
<text x="202.5" y="136.9">3</text>
<text x="202.5" y="134.4">5</text>
<text x="244.4" y="136.9">1</text>
<text x="244.4" y="134.4">2</text>
<text x="260.9" y="136.9">1</text>
<text x="260.9" y="134.4">2</text>
<text x="60.9" y="139.4">B5</text>
<text x="194.9" y="139.4">2</text>
<text x="202.5" y="139.4">1</text>
<text x="60.9" y="147.1">B7</text>
<text x="61" y="149.6">A6</text>
<text x="61" y="144.5">A7</text>
<text x="148.3" y="145.5" transform="rotate(-90 148.3 145.5)">8</text>
<text x="150.9" y="145.5" transform="rotate(-90 150.9 145.5)">6</text>
<text x="153.4" y="145.5" transform="rotate(-90 153.4 145.5)">4</text>
<text x="156" y="145.5" transform="rotate(-90 156 145.5)">2</text>
<text x="244.4" y="149.6">2</text>
<text x="244.4" y="147.1">3</text>
<text x="260.9" y="149.6">2</text>
<text x="260.9" y="147.1">3</text>
<text x="60.9" y="152.1">B6</text>
<text x="244.4" y="152.1">1</text>
<text x="260.9" y="152.1">1</text>
<text x="41.7" y="169" transform="rotate(-90 41.7 169)">S1</text>
<text x="49.3" y="168.9" transform="rotate(-90 49.3 168.9)">A1</text>
</g>
<g font-size="1.8" fill="#0f0f0f">
<text x="64.4" y="27.9" transform="rotate(-90 64.4 27.9)">TestLED</text>
<text x="74.6" y="27.9" transform="rotate(-90 74.6 27.9)">RXout</text>
<text x="86" y="27.9" transform="rotate(-90 86 27.9)">TXout</text>
<text x="158.7" y="30.1">TestLED</text>
<text x="17.8" y="37.8">Reset</text>
<text x="248.9" y="40.3">TX0</text>
<text x="248.9" y="42.8">RX0</text>
<text x="266.7" y="45.4">Reset</text>
<text x="152.4" y="70.8">D10</text>
<text x="152.4" y="75.9">D12</text>
<text x="152.4" y="73.3">D11</text>
<text x="254" y="75.9">D13</text>
<text x="45.7" y="78.4">RXout</text>
<text x="45.7" y="80.9">TXout</text>
<text x="47" y="88.6">DN</text>
<text x="47" y="86">DP</text>
<text x="186.6" y="131.7">RX0</text>
<text x="206" y="131.7">TX0</text>
<text x="250.2" y="131.7">TX0</text>
<text x="266.7" y="131.7">RX0</text>
<text x="150.8" y="133.4" transform="rotate(-90 150.8 133.4)">D11</text>
<text x="156" y="136.6" transform="rotate(-90 156 136.6)">1 TXpro</text>
<text x="186.6" y="134.3">D12</text>
<text x="186.6" y="136.8">D13</text>
<text x="205.7" y="136.8">D11</text>
<text x="250.2" y="136.8">TXpro</text>
<text x="250.2" y="134.3">TXout</text>
<text x="266.7" y="134.3">RXout</text>
<text x="266.7" y="136.8">RXpro</text>
<text x="185.1" y="139.4">Reset</text>
<text x="68.3" y="144.4">DN</text>
<text x="68.3" y="147">DN</text>
<text x="68.4" y="149.5">DP</text>
<text x="248.9" y="149.5">Rst/D10</text>
<text x="248.9" y="147">D10</text>
<text x="265.4" y="147">Reset</text>
<text x="265.4" y="149.5">Resetout</text>
<text x="68.4" y="152.1">DP</text>
<text x="150.8" y="153.8" transform="rotate(-90 150.8 153.8)">D13</text>
<text x="153.3" y="153.8" transform="rotate(-90 153.3 153.8)">D12</text>
<text x="155.9" y="155.6" transform="rotate(-90 155.9 155.6)">RXpro</text>
<text x="248.9" y="152.1">Resetpro</text>
<text x="265.4" y="152.1">Resetpro</text>
<text x="148.2" y="158.1" transform="rotate(-90 148.2 158.1)">Rst/D10</text>
</g>
<g font-size="1.8" fill="#006464">
<text x="99.6" y="27.5">+5V</text>
<text x="254.5" y="27.5">+5V</text>
<text x="32.6" y="35.1" transform="rotate(-90 32.6 35.1)">1</text>
<text x="32.6" y="32.4" transform="rotate(-90 32.6 32.4)">2</text>
<text x="37.7" y="35.1" transform="rotate(-90 37.7 35.1)">3</text>
<text x="37.7" y="32.4" transform="rotate(-90 37.7 32.4)">4</text>
<text x="38.1" y="35.2">LCSC:</text>
<text x="38.1" y="32.6">SW1</text>
<text x="44.7" y="35.2">C2909692</text>
<text x="68.6" y="34.2">D4</text>
<text x="78.7" y="34.2">D1</text>
<text x="90.2" y="34.2">D2</text>
<text x="102.9" y="34.2">D3</text>
<text x="145.3" y="30.1">+5V</text>
<text x="195.1" y="33.9">ATMEGA328P-AU</text>
<text x="201.8" y="31.3">U2</text>
<text x="67.3" y="37.7">TestLED</text>
<text x="78.7" y="36.7">RX_RD</text>
<text x="90.2" y="36.7">TX_RD</text>
<text x="163.1" y="39">(PCINT19/OC2B/INT1)PD3</text>
<text x="163.1" y="41.5">(PCINT20/XCK/T0)PD4</text>
<text x="224.4" y="39">PD2(INT0/PCINT18)</text>
<text x="225" y="41.5">PD1(TXD/PCINT17)</text>
<text x="259.1" y="39">R4</text>
<text x="259.1" y="41.5">10k</text>
<text x="29.1" y="44">C1</text>
<text x="30" y="46.6">100nF</text>
<text x="67.3" y="42.8">R8</text>
<text x="67.3" y="45.3">1k</text>
<text x="77.5" y="42.8">R5</text>
<text x="77.5" y="45.3">1k</text>
<text x="88.9" y="42.8">R6</text>
<text x="88.9" y="45.3">1k</text>
<text x="101.6" y="42.8">R7</text>
<text x="101.6" y="45.3">1k</text>
<text x="123.2" y="47.9">CSTNE16M0V53Z000R0</text>
<text x="150.4" y="44">GND</text>
<text x="163.1" y="44">GND</text>
<text x="163.1" y="46.6">VCC</text>
<text x="222.7" y="46.6">~{PC6(RESET}/PCINT14)</text>
<text x="224.7" y="44">PD0(RXD/PCINT16)</text>
<text x="41.1" y="50.4">GND</text>
<text x="58.9" y="50.4">GND</text>
<text x="69.1" y="50.4">GND</text>
<text x="80.5" y="50.4">GND</text>
<text x="93.2" y="50.4">GND</text>
<text x="138" y="54" transform="rotate(-90 138 54)">1</text>
<text x="163.1" y="49.1">GND</text>
<text x="163.1" y="51.7">VCC</text>
<text x="218.8" y="51.7">PC4(ADC4/SDA/PCINT12)</text>
<text x="218.8" y="49.1">PC5(ADC5/SCL/PCINT13)</text>
<text x="135.9" y="55.5">2</text>
<text x="138" y="56.6" transform="rotate(-90 138 56.6)">3</text>
<text x="139.7" y="56.7">X1</text>
<text x="163.1" y="54.2">(PCINT6/XTAL1/TOSC1)PB6</text>
<text x="163.1" y="56.7">(PCINT7/XTAL2/TOSC2)PB7</text>
<text x="163.1" y="59.3">(PCINT21/OC0B/T1)PD5</text>
<text x="223.7" y="56.7">PC2(ADC2/PCINT10)</text>
<text x="223.7" y="54.2">PC3(ADC3/PCINT11)</text>
<text x="224.9" y="59.3">PC1(ADC1/PCINT9)</text>
<text x="163.1" y="61.8">(PCINT22/OC0A/AIN0)PD6</text>
<text x="163.1" y="64.4">(PCINT23/AIN1)PD7</text>
<text x="224.9" y="61.8">PC0(ADC0/PCINT8)</text>
<text x="238.3" y="64.4">ADC7</text>
<text x="256" y="64.4">100nF</text>
<text x="257.1" y="61.8">C12</text>
<text x="60.9" y="72">CH340C</text>
<text x="63.4" y="69.4">U1</text>
<text x="91.9" y="66.9">+5V</text>
<text x="123.7" y="70.7">GND</text>
<text x="163.1" y="66.9">(PCINT0/CLKO/ICP1)PB0</text>
<text x="163.1" y="69.4">(PCINT1/OC1A)PB1</text>
<text x="163.1" y="72">(PCINT2/~{SS}/OC1B)PB2</text>
<text x="238.3" y="72">ADC6</text>
<text x="238.5" y="69.4">AREF</text>
<text x="239.3" y="66.9">GND</text>
<text x="252" y="72">+5V</text>
<text x="56.4" y="77.1">GND</text>
<text x="69.3" y="77.1">VCC</text>
<text x="78.7" y="77.1">C2</text>
<text x="99.1" y="75.8">C3</text>
<text x="163.1" y="74.5">(PCINT3/OC2A/MOSI)PB3</text>
<text x="163.1" y="77.1">(PCINT4/MISO)PB4</text>
<text x="226" y="77.1">PB5(SCK/PCINT5)</text>
<text x="238.4" y="74.5">AVCC</text>
<text x="267.2" y="77.1">GND</text>
<text x="56.4" y="79.6">TXD</text>
<text x="56.4" y="82.1">RXD</text>
<text x="68.1" y="79.6">R232</text>
<text x="69.5" y="82.1">~{RTS}</text>
<text x="99.1" y="78.3">100nF</text>
<text x="199.9" y="82.1">+5V</text>
<text x="23.4" y="86">GND</text>
<text x="56.4" y="84.7">V3</text>
<text x="56.4" y="87.2">D+</text>
<text x="56.4" y="89.8">D-</text>
<text x="69.1" y="87.2">~{DCD}</text>
<text x="69.4" y="84.7">~{DTR}</text>
<text x="71.1" y="89.8">~{RI}</text>
<text x="93.2" y="87.2">GND</text>
<text x="194.3" y="89.8">C9</text>
<text x="209.6" y="89.8">C11</text>
<text x="56.4" y="92.3">NC.</text>
<text x="56.4" y="94.8">~{OUT}</text>
<text x="69.2" y="92.3">~{DSR}</text>
<text x="69.5" y="94.8">~{CTS}</text>
<text x="199.9" y="103.7">GND</text>
<text x="48.3" y="125.3">J7</text>
<text x="98.3" y="124.1">+5V</text>
<text x="34.5" y="127.9">USB_C_Receptacle_USB2.0_14P</text>
<text x="151.6" y="127.9">+5V</text>
<text x="194.3" y="127.9">Bootl/CodeUP</text>
<text x="198.1" y="130.4">J2</text>
<text x="212.6" y="126.6">+5V</text>
<text x="237.6" y="129.1">TX_Jumper</text>
<text x="241.5" y="126.6">J3</text>
<text x="254" y="129.1">RX_Jumper</text>
<text x="258" y="126.6">J4</text>
<text x="53.6" y="132.9">VBUS</text>
<text x="94" y="135.5">C4</text>
<text x="100.3" y="135.5">C5</text>
<text x="106.7" y="135.5">C6</text>
<text x="54.7" y="138">CC1</text>
<text x="54.7" y="140.6">CC2</text>
<text x="158.8" y="142.5">J1</text>
<text x="158.8" y="139.9">UPLOAD_OUT</text>
<text x="241.5" y="141.8">J6</text>
<text x="258" y="141.8">J5</text>
<text x="55.6" y="145.6">D-</text>
<text x="55.6" y="148.2">D-</text>
<text x="80" y="146.9">R1</text>
<text x="80" y="149.5">5.1k</text>
<text x="86.4" y="144.4">R2</text>
<text x="86.4" y="146.9">5.1k</text>
<text x="98.3" y="149.5">GND</text>
<text x="138.9" y="144.4">GND</text>
<text x="212.6" y="148.2">GND</text>
<text x="237" y="144.4">RST_Jumper</text>
<text x="252.6" y="144.4">Reset_Jumper</text>
<text x="55.6" y="150.7">D+</text>
<text x="55.6" y="153.3">D+</text>
<text x="76.7" y="160.9">GND</text>
<text x="83.1" y="158.3">GND</text>
<text x="42.8" y="164.1" transform="rotate(-90 42.8 164.1)">SHIELD</text>
<text x="50.4" y="164.1" transform="rotate(-90 50.4 164.1)">GND</text>
<text x="39.9" y="179.9">GND</text>
<text x="47.5" y="179.9">GND</text>
</g>
<g font-size="1.8" fill="#0000c2">
<text x="29.2" y="78.2">RX und</text>
<text x="29.2" y="80.3">extra</text>
<text x="29.2" y="82.3">umgekehrt</text>
<text x="37.5" y="78.2">Tx</text>
<text x="226.6" y="133.9">Bootloader</text>
<text x="228.6" y="136.7">Program</text>
<text x="226.4" y="149.1">Bootloader</text>
<text x="228.5" y="151.9">Program</text>
</g>
<g font-size="1.8" fill="#009600">
<text x="81.3" y="83.5">Resetout</text>
<text x="91.4" y="139.3">100nF</text>
</g>
</svg>
